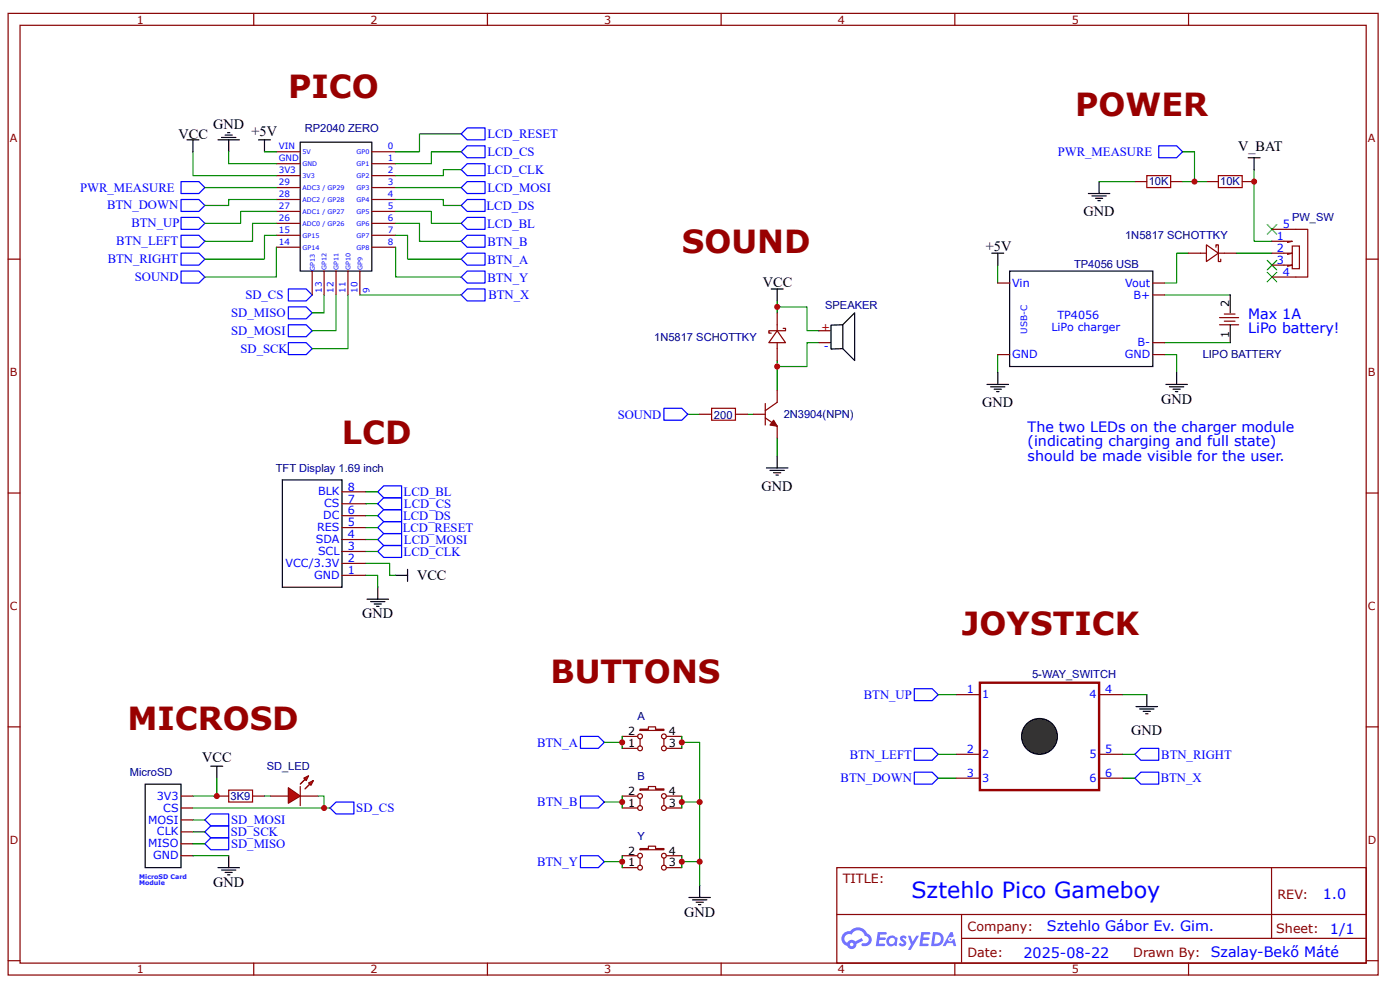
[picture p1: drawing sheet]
<svg xmlns="http://www.w3.org/2000/svg" width="297mm" height="210mm" viewBox="0 0 297 210" stroke-linecap="round" stroke-linejoin="round" font-family="sans-serif">
<g fill="none" stroke="#800" stroke-width=".25">
<path d="M1.7 2.8h290.7v203.9h-290.7zM4.3 5.4h285.5v198.8h-285.5zM53.8 2.8v2.6M103.4 2.8v2.6M153 2.8v2.6M202.6 2.8v2.6M252.1 2.8v2.6M1.7 54.9h2.6M289.8 54.9h2.6M1.7 104.5h2.6M289.8 104.5h2.6M1.7 154.1h2.6"/>
<path d="M289.8 154.1h2.6M177.5 184h112.3v20.2h-112.3zM177.6 193.9h112.1M204 198.9h85.7M204 193.9v10.1M269.8 184v14.9M1.7 203.7h2.6M53.8 204.2v2.5M103.4 204.2v2.5M153 204.2v2.5M202.6 204.2v2.5M252.1 204.2v2.5"/>
<path d="M289.8 203.7h2.6"/>
</g>
<g fill="#58f">
<path d="M191.1 198.5l.5-.2 .4 .1 .3 .3-.2 .4a.33 .33 0 0 0-.3-.3 .33 .33 0 0 0-.3 .1v.1a.85 .85 0 0 1 .7 .7 .85 .85 0 0 1-.3 .8l-.7 .1-.6-.4 .4-.4 .5 .3 .2-.1v-.2a.88 .88 0 0 1-.6-1.3z"/>
<path d="M192.6 198.4h.6l.4 1.3 .8-1.3h.6l-1.8 3h-.6l.7-1.1z"/>
<path d="M186.2 197.6h1.7l.2 .1-.1 .4h-1.3l-.1 .7h1.1l.2 .2-.2 .3h-1.1l-.2 .8h1.3l.1 .2-.1 .2-1.9 .1z"/>
<path d="M195.5 197.6h1.6l.2 .1v.4h-1.3l-.1 .7h1.1l.2 .2-.3 .3h-1.1l-.1 .8h1.2l.1 .2-.1 .2-1.9 .1z"/>
<path d="M201.6 197.6h.5l.2 .9-.4 .2a.49 .49 0 0 0-.7 .2 .49 .49 0 0 0 .3 .7 .49 .49 0 0 0 .6-.4l.4-.2 .4 1.6h-.6l-.2-.7h-1.2l-.3 .7h-.6z"/>
<path d="M197.9 197.6l-.4 3h1a1.51 1.51 0 0 0 1.7-1.5 1.51 1.51 0 0 0-1.8-1.5zM198.4 198.1a1.02 1.02 0 0 1 1.2 1.2 1.02 1.02 0 0 1-1.4 .8z"/>
<path d="M188.5 198.6a1.11 1.11 0 0 0-.3 1.6 1.11 1.11 0 0 0 1.6 .2l.4 .2 .2-1.7-.4-.2a1.01 1.01 0 0 0-1.5-.1zM188.5 199.5a.66 .66 0 0 1 1.3 0 .66 .66 0 0 1-1.3 0z"/>
<path d="M179 197.9a1.58 1.58 0 0 0 .7 2.6 1.01 1.01 0 0 0 1.2 .7 1.01 1.01 0 0 0 .8-1.1l1.4-.7-.3-.5-1.4 .7a1.02 1.02 0 0 0-1.7 .3 .99 .99 0 0 1-.4-1.4 .99 .99 0 0 1 1.4-.3 1.48 1.48 0 0 1 1.5-1 1.48 1.48 0 0 1 1.3 1.2 .82 .82 0 0 1 .8 1.1 .82 .82 0 0 1-1.2 .5l-.3 .1v.3a1.4 1.4 0 0 0 2-.6 1.4 1.4 0 0 0-.9-1.9 2.19 2.19 0 0 0-3.6-.5l-.8 .1zM180.3 200.2a.4 .4 0 0 1 .8 0 .4 .4 0 0 1-.8 0z"/>
<circle cx="201.6" cy="199.1" r=".19"/>
</g>
<g fill="none" stroke="#00f" stroke-width=".25">
<path d="M97.8 36l1.3-1.3h3.8v2.5h-3.8zM97.8 39.8l1.3-1.3h3.8v2.5h-3.8zM97.8 32.2l1.3-1.3h3.8v2.5h-3.8zM38.4 57.5h3.8l1.3 1.2-1.3 1.3h-3.8zM38.4 46.1h3.8l1.3 1.3-1.3 1.2h-3.8zM38.4 49.9h3.8l1.3 1.2-1.3 1.3h-3.8zM38.4 53.7h3.8l1.3 1.2-1.3 1.3h-3.8zM38.4 42.3h3.8l1.3 1.3-1.3 1.2h-3.8zM97.8 51.1l1.3-1.2h3.8v2.5h-3.8zM97.8 54.9l1.3-1.2h3.8v2.5h-3.8zM97.8 58.7l1.3-1.2h3.8v2.5h-3.8zM97.8 47.4l1.3-1.3h3.8v2.5h-3.8z"/>
<path d="M97.8 43.6l1.3-1.3h3.8v2.5h-3.8zM61.2 61.3h3.8l1.2 1.2-1.2 1.3h-3.8zM61.2 68.9h3.8l1.2 1.2-1.2 1.3h-3.8zM61.2 65.1h3.8l1.2 1.2-1.2 1.3h-3.8zM61.2 72.7h3.8l1.2 1.2-1.2 1.3h-3.8zM97.8 62.5l1.3-1.2h3.8v2.5h-3.8zM140.8 86.6h3.8l1.3 1.2-1.3 1.3h-3.8zM80.1 106.8l1.3-1.3h3.8v2.6h-3.8zM80.1 111.9l1.3-1.3h3.8v2.5h-3.8zM80.1 109.3l1.3-1.2h3.8v2.5h-3.8zM80.1 114.4l1.3-1.3h3.8v2.6h-3.8zM80.1 116.9l1.3-1.2h3.8v2.5h-3.8z"/>
<path d="M80.1 104.3l1.3-1.3h3.8v2.5h-3.8zM123.1 156.1h3.8l1.3 1.3-1.3 1.3h-3.8zM194 158.7h3.8l1.2 1.2-1.2 1.3h-3.8zM194 146h3.8l1.2 1.3-1.2 1.2h-3.8zM240.8 159.9l1.2-1.2h3.8v2.5h-3.8zM43.5 176.4l1.2-1.3h3.8v2.5h-3.8zM43.5 173.8l1.2-1.2h3.8v2.5h-3.8zM43.5 178.9l1.2-1.3h3.8v2.6h-3.8zM70 171.3l1.3-1.3h3.8v2.6h-3.8zM123.1 168.8h3.8l1.3 1.2-1.3 1.3h-3.8zM194 163.7h3.8l1.2 1.3-1.2 1.2h-3.8zM240.8 165l1.2-1.3h3.8v2.5h-3.8z"/>
<path d="M123.1 181.4h3.8l1.3 1.3-1.3 1.3h-3.8z"/>
</g>
<g fill="none" stroke="#000" stroke-width=".25">
<path d="M39.7 29.6h2.5M40.9 29.6v2.6M46.2 29.6h4.6M47 29.1h3M47.8 28.6h1.5M48.3 28.1h.5M48.5 29.6v2.6M264.8 33.4h2.5M266.1 33.4v2.6M210.4 53.7h2.5M211.7 53.7v2.5M214.2 57.5h30.4v20.2h-30.4z"/>
<path d="M163.6 61.3h2.5M164.9 61.3v2.5M176.3 74v-5.1h2.5v5l-2.4 .1M178.8 68.9l2.5-2.6v10.1l-2.5-2.5M211.7 79v2.5M249.6 79v2.5M261 62.5v3.8M261 68.9v3.8M162.6 99.2h4.6M163.4 99.7h3M164.9 96.7v2.5M209.4 81.5h4.6"/>
<path d="M210.2 82h3M210.9 82.5h1.5M211.4 83h.5M247.3 81.5h4.6M248.1 82h3M248.9 82.5h1.5M249.4 83h.5M59.9 101.7h12.7v22.8h-12.7zM164.1 100.2h1.5M164.6 100.7h.5M77.9 127h4.5M78.6 127.5h3.1"/>
<path d="M79.4 128h1.5M79.9 128.6h.5M80.1 124.5v2.5M83.9 122h2.6M86.5 120.7v2.5M30.8 166.2h7.6v17.8h-7.6zM44.7 162.4h2.6M46 162.4v2.6M46.2 184h4.6M47 184.5h3M47.8 185h1.5M48.3 185.5h.5"/>
<path d="M48.5 181.4v2.6"/>
</g>
<g fill="none" stroke="#800" stroke-width=".25">
<path d="M269.9 53.7h4.3l-1.1 .2M269.9 56.2h4.3l-1.1 .3M269.9 51.1h4.3l-1.1 .3M269.9 48.6h7.5v10.1h-7.5M274.2 52.2h1.5v4.8h-1.5zM173.7 70.1h2.6M173.7 72.7h2.6M211.7 60h2.5M211.7 75.2h2.5M244.6 72.7h2.5M244.6 60h2.5M244.6 75.2h2.5"/>
<path d="M244.6 62.5h2.5M258.7 68.9h4.1M258.7 67.3h4.1M259.7 68.1h2.3M259.7 66.6h2.3M72.6 119.4h5M72.6 116.9h5M72.6 114.4h5M72.6 111.9h5M72.6 109.3h5M72.6 106.8h5M72.6 104.3h5"/>
<path d="M72.6 122h5M132 158.7h3.3M132 156.1h3.3M135.8 154.6h1.8v-.5h1.5v.5h1.7v.3h-5zM135.8 156.6v1.5M140.8 156.6v1.5M141.4 158.7h3.2M141.4 156.1h3.2M202.8 147.3h5.1M202.8 159.9h5.1M233.2 147.3h5M233.2 159.9h5"/>
<path d="M38.4 168.8h2.5M38.4 171.3h2.5M38.4 173.8h2.5M38.4 176.4h2.5M38.4 178.9h2.5M202.8 165h5.1M233.2 165h5M38.4 181.4h2.5"/>
<circle cx="135.8" cy="158.7" r=".51"/>
<circle cx="135.8" cy="156.1" r=".51"/>
<circle cx="140.8" cy="158.7" r=".51"/>
<circle cx="140.8" cy="156.1" r=".51"/>
</g>
<g fill="none" stroke="#080" stroke-width=".25">
<path d="M266.1 36v15.1h3.8M211.7 56.2v3.8M252.1 53.7h-2.5v6.3h-2.5M262.3 53.7h7.6M164.9 65.1h6.3v5h2.5M164.9 63.8v2.5M164.9 76.4v6.4M173.7 72.7h-2.5v5h-6.3M211.7 75.2v3.8M247.1 75.2h2.5v3.8M247.1 72.7h13.9M247.1 62.5h13.9"/>
<path d="M145.9 87.8h2.5M158.6 87.8h1.2M164.9 92.9v3.8M77.6 119.4h5.1v2.6h1.2M77.6 106.8h2.5M77.6 111.9h2.5M77.6 109.3h2.5M77.6 114.4h2.5M77.6 116.9h2.5M77.6 104.3h2.5M77.6 122h2.5v2.5M40.9 171.3h29.1"/>
<path d="M40.9 173.8h2.6M40.9 178.9h2.6M40.9 176.4h2.6M46 165v3.8h-5.1M40.9 181.4h7.6"/>
</g>
<g fill="#000">
<path d="M268.8 57.7l2.1 2zM270.9 57.7l-2.1 2z"/>
<path d="M268.8 47.6l2.1 2zM270.9 47.6l-2.1 2z"/>
<path d="M268.8 55.2l2.1 2zM270.9 55.2l-2.1 2z"/>
</g>
<path d="M268.8 57.7l2.1 2M268.8 47.6l2.1 2M268.8 55.2l2.1 2M270.9 57.7l-2.1 2M270.9 47.6l-2.1 2M270.9 55.2l-2.1 2" fill="none" stroke="#3c3" stroke-width=".25"/>
<path d="M207.9 144.7h25.3v22.8h-25.3z" fill="none" stroke="#900" stroke-width=".51"/>
<circle cx="220.5" cy="156.1" r="3.8" fill="#333"/>
<g fill="none" stroke="#000" stroke-width=".25">
<path d="M241 149.8h4.6M241.8 150.3h3M242.5 150.8h1.6M243 151.3h.5M243.3 147.3v2.5"/>
<circle cx="220.5" cy="156.1" r="3.8"/>
</g>
<g fill="none" stroke="#080" stroke-width=".25">
<path d="M128.2 157.4h3.8M132 156.1v2.6M144.6 156.1v2.6M199 147.3h3.8M199 159.9h3.8M238.2 147.3h5.1M238.2 159.9h2.6M132 168.8v2.5M144.6 168.8v2.5M199 165h3.8M238.2 165h2.6M128.2 182.7h3.8"/>
<path d="M132 181.4v2.6M144.6 181.4v2.6"/>
</g>
<g fill="none" stroke="#800" stroke-width=".25">
<path d="M164.9 70.1l1.7 2.6h-3.5zM164.9 66.3v3.8M164.9 72.7v3.7M166.1 69.6h.5v.5h-3.5v.5h.5M148.4 87.8h2.6M156 87.8h2.6M159.8 87.8h2.5M162.3 88.6l2.6 1.8v2.5M162.3 85.6v4.5M164.9 82.8v2.5l-2.6 1.8M132 171.3h3.3M132 168.8h3.3"/>
<path d="M135.8 167.3h1.8v-.5h1.5v.5h1.7v.2h-5zM135.8 179.9h1.8v-.5h1.5v.5h1.7v.3h-5zM135.8 169.3v1.5M140.8 169.3v1.5M141.4 171.3h3.2M141.4 168.8h3.2M132 184h3.3M132 181.4h3.3M135.8 181.9v1.5M140.8 181.9v1.5M141.4 184h3.2M141.4 181.4h3.2"/>
<circle cx="135.8" cy="171.3" r=".51"/>
<circle cx="135.8" cy="168.8" r=".51"/>
<circle cx="140.8" cy="171.3" r=".51"/>
<circle cx="140.8" cy="168.8" r=".51"/>
<circle cx="135.8" cy="181.4" r=".51"/>
<circle cx="135.8" cy="184" r=".51"/>
<circle cx="140.8" cy="181.4" r=".51"/>
<circle cx="140.8" cy="184" r=".51"/>
</g>
<path d="M151 86.6h5v2.5h-5z" fill="none" stroke="#a00000" stroke-width=".25"/>
<path d="M164.1 89.1l.8 1.3-1.5-.3z" fill="#800"/>
<path d="M240.8 38.5h2.5M248.4 38.5h2.5M255.9 38.5h2.6M263.5 38.5h2.6M252.1 53.7h3.8M255.9 51.9l2.6 1.8-2.6 1.7zM258 52.4v-.5h.5v3.5h.5v-.5M258.5 53.7h3.8M164.1 89.1l.8 1.3-1.5-.3zM46 168.8h2.5M53.6 168.8h2.5" fill="none" stroke="#800" stroke-width=".25"/>
<path d="M243.3 37.2h5.1v2.6h-5.1zM258.5 37.2h5v2.6h-5zM48.5 167.5h5.1v2.5h-5.1z" fill="none" stroke="#a00000" stroke-width=".25"/>
<path d="M233.2 38.5v2.5M230.9 41h4.6M231.7 41.5h3M232.4 42h1.5M232.9 42.5h.5" fill="none" stroke="#000" stroke-width=".25"/>
<path d="M233.2 38.5h7.6M250.9 32.2h2.5v6.3M250.9 38.5h5" fill="none" stroke="#080" stroke-width=".25"/>
<path d="M245.8 30.9h3.8l1.3 1.3-1.3 1.2h-3.8z" fill="none" stroke="#00f" stroke-width=".25"/>
<path d="M61.2 167l2.5 1.8-2.5 1.5z" fill="#f00"/>
<path d="M61.2 167l2.5 1.8-2.5 1.5zM63.7 166.8v4" fill="none" stroke="#800" stroke-width=".25"/>
<path d="M63.7 166.2l1-1z" fill="#800"/>
<path d="M64.7 165.2l-1 1" fill="none" stroke="#800" stroke-width=".25"/>
<path d="M64.7 167.3l1-1.1z" fill="#800"/>
<path d="M65.7 166.2l-1 1.1" fill="none" stroke="#800" stroke-width=".25"/>
<path d="M64.5 165l1-.5-.5 1z" fill="#f00"/>
<path d="M64.5 165l1-.5-.5 1z" fill="none" stroke="#800" stroke-width=".25"/>
<path d="M65.5 166l1-.5-.5 1z" fill="#f00"/>
<g fill="none" stroke="#800" stroke-width=".25">
<path d="M58.6 32.2h5.1M58.6 34.7h5.1M58.6 37.2h5.1M58.6 39.8h5.1M78.9 32.2h5M78.9 34.7h5M78.9 37.2h5M78.9 39.8h5M58.6 42.3h5.1M58.6 44.8h5.1M58.6 47.4h5.1M58.6 49.9h5.1"/>
<path d="M58.6 52.4h5.1M66.2 57.5v5M68.8 57.5v5M71.3 57.5v5M73.8 57.5v5M76.3 57.5v5M78.9 42.3h5M78.9 44.8h5M78.9 47.4h5M78.9 49.9h5M78.9 52.4h5M57.4 168.8h3.8"/>
<path d="M63.7 168.8h3.8M65.5 166l1-.5-.5 1z"/>
</g>
<g fill="none" stroke="#080" stroke-width=".25">
<path d="M40.9 32.2v5h17.7M43.5 39.8h15.1M48.5 32.2v2.5h10.1M56.1 32.2h2.5M83.9 39.8h13.9M97.8 32.2h-6.3v2.5h-7.6M97.8 36h-3.7v1.2h-10.2M97.8 28.4h-8.8v3.8h-5.1M58.6 52.4v6.3h-15.1M58.6 42.3h-10.1v1.3h-5M58.6 44.8h-7.6v2.6h-7.5M58.6 47.4h-5v3.7h-10.1"/>
<path d="M58.6 49.9h-2.5v5h-12.6M83.9 42.3h10.2v1.3h3.7M83.9 44.8h7.6v2.6h6.3M83.9 47.4h5.1v3.7h8.8M83.9 49.9h2.6v5h11.3M83.9 52.4v6.3h13.9M68.8 62.5v3.8h-2.6M71.3 62.5v7.6h-5.1M73.8 62.5v11.4h-7.6M76.3 62.5h21.5M144.6 157.4h3.8v30.3M56.1 168.8h1.3"/>
<path d="M67.5 168.8h1.3v2.5M128.2 170h3.8M144.6 170h3.8M144.6 182.7h3.8"/>
</g>
<path d="M54.8 29.6h2.6M56.1 29.6v2.6M63.7 30.2h15.2v27.3h-15.2zM146.2 190.3h4.5M146.9 190.8h3.1M147.7 191.3h1.5M148.2 191.8h.5M148.4 187.7v2.6" fill="none" stroke="#000" stroke-width=".25"/>
<path d="M38.4 38.5h3.8l1.3 1.3-1.3 1.2h-3.8zM97.8 28.4l1.3-1.3h3.8v2.5h-3.8z" fill="none" stroke="#00f" stroke-width=".25"/>
<g fill="#c00">
<circle cx="164.9" cy="65.1" r=".63"/>
<circle cx="164.9" cy="77.7" r=".63"/>
<circle cx="132" cy="182.7" r=".63"/>
<circle cx="132" cy="157.4" r=".63"/>
<circle cx="266.1" cy="38.5" r=".63"/>
<circle cx="253.4" cy="38.5" r=".63"/>
<circle cx="46" cy="168.8" r=".63"/>
<circle cx="68.8" cy="171.3" r=".63"/>
<circle cx="132" cy="170" r=".63"/>
<circle cx="144.6" cy="182.7" r=".63"/>
<circle cx="148.4" cy="182.7" r=".63"/>
<circle cx="144.6" cy="170" r=".63"/>
<circle cx="148.4" cy="170" r=".63"/>
<circle cx="144.6" cy="157.4" r=".63"/>
</g>
<g font-size="6.7" fill="#900">
<text x="61.2" y="20.8">PICO</text>
<text x="228.1" y="24.6">POWER</text>
<text x="144.6" y="53.7">SOUND</text>
<text x="72.5" y="94.2">LCD</text>
<text x="204.1" y="134.6">JOYSTICK</text>
<text x="116.8" y="144.7">BUTTONS</text>
<text x="27" y="154.9">MICROSD</text>
</g>
<text font-size="4.7" fill="#00f" x="193.4" y="190.4">Sztehlo Pico Gameboy</text>
<g font-size="3">
<text x="37.9" y="29.4">VCC</text>
<text x="45.2" y="27.4">GND</text>
<text x="53.4" y="28.9">+5V</text>
<text x="262.7" y="31.9">V_BAT</text>
<text x="229.8" y="45.8">GND</text>
<text x="209.1" y="53.2">+5V</text>
<text x="161.8" y="60.8">VCC</text>
<text x="208.4" y="86.3">GND</text>
<text x="246.3" y="85.6">GND</text>
<text x="161.5" y="104">GND</text>
<text x="88.5" y="123">VCC</text>
<text x="76.8" y="131.1">GND</text>
<text x="240" y="155.8">GND</text>
<text x="42.9" y="161.6">VCC</text>
<text x="45.2" y="188">GND</text>
<text x="145.1" y="194.3">GND</text>
</g>
<g font-size="3" fill="#00f">
<text x="264.8" y="67.6">Max 1A</text>
<text x="264.8" y="70.6">LiPo battery!</text>
<text x="218" y="91.6">The two LEDs on the charger module</text>
<text x="218" y="94.7">(indicating charging and full state)</text>
<text x="218" y="97.7">should be made visible for the user.</text>
<text x="280.6" y="190.6">1.0</text>
<text x="222.1" y="197.5">Sztehlo Gábor Ev. Gim.</text>
<text x="282.2" y="198">1/1</text>
<text x="217.1" y="203">2025-08-22</text>
<text x="256.9" y="203">Szalay-Bekő Máté</text>
</g>
<g font-size="2.7" fill="#00f">
<text x="103.4" y="29.2">LCD_RESET</text>
<text x="103.4" y="33.1">LCD_CS</text>
<text x="224.4" y="33.1">PWR_MEASURE</text>
<text x="17" y="40.7">PWR_MEASURE</text>
<text x="103.3" y="36.9">LCD_CLK</text>
<text x="103.4" y="40.7">LCD_MOSI</text>
<text x="22.7" y="44.4">BTN_DOWN</text>
<text x="103.2" y="44.5">LCD_DS</text>
<text x="24.7" y="52">BTN_LEFT</text>
<text x="27.9" y="48.2">BTN_UP</text>
<text x="103.3" y="48.3">LCD_BL</text>
<text x="103.4" y="52.1">BTN_B</text>
<text x="22.9" y="55.8">BTN_RIGHT</text>
<text x="28.6" y="59.7">SOUND</text>
<text x="103.4" y="55.9">BTN_A</text>
<text x="103.4" y="59.7">BTN_Y</text>
<text x="52.1" y="63.5">SD_CS</text>
<text x="103.6" y="63.5">BTN_X</text>
<text x="49" y="71.1">SD_MOSI</text>
<text x="49.1" y="67.3">SD_MISO</text>
<text x="51" y="74.9">SD_SCK</text>
<text x="131" y="88.7">SOUND</text>
<text x="85.6" y="105.2">LCD_BL</text>
<text x="85.7" y="107.7">LCD_CS</text>
<text x="85.4" y="112.7">LCD_RESET</text>
<text x="85.5" y="110.2">LCD_DS</text>
<text x="85.6" y="117.8">LCD_CLK</text>
<text x="85.7" y="115.3">LCD_MOSI</text>
<text x="183.3" y="148.2">BTN_UP</text>
<text x="113.9" y="158.4">BTN_A</text>
<text x="180.3" y="160.8">BTN_LEFT</text>
<text x="246.4" y="160.9">BTN_RIGHT</text>
<text x="178.3" y="165.9">BTN_DOWN</text>
<text x="246.3" y="165.9">BTN_X</text>
<text x="75.6" y="172.2">SD_CS</text>
<text x="114" y="171">BTN_B</text>
<text x="48.9" y="177.3">SD_SCK</text>
<text x="49" y="174.7">SD_MOSI</text>
<text x="49" y="179.8">SD_MISO</text>
<text x="113.9" y="183.7">BTN_Y</text>
</g>
<g font-size="2.7" fill="#800">
<text x="178.8" y="187.2">TITLE:</text>
<text x="271" y="190.6">REV:</text>
<text x="205.3" y="197.4">Company:</text>
<text x="270.8" y="197.9">Sheet:</text>
<text x="205.3" y="202.9">Date:</text>
<text x="240.4" y="203">Drawn By:</text>
</g>
<g font-size="2.4" fill="#800">
<text x="29" y="5">1</text>
<text x="78.6" y="5">2</text>
<text x="128.2" y="5">3</text>
<text x="177.8" y="5">4</text>
<text x="227.4" y="5">5</text>
<text x="2.1" y="30.2">A</text>
<text x="290.2" y="30.2">A</text>
<text x="2.1" y="79.7">B</text>
<text x="290.2" y="79.7">B</text>
<text x="2.1" y="129.3">C</text>
<text x="290.2" y="129.3">C</text>
<text x="2.1" y="178.9">D</text>
<text x="290.2" y="178.9">D</text>
<text x="29" y="206.3">1</text>
<text x="78.6" y="206.3">2</text>
<text x="128.2" y="206.3">3</text>
<text x="177.8" y="206.3">4</text>
<text x="227.4" y="206.3">5</text>
</g>
<g font-size="2.4" fill="#000080">
<text x="64.6" y="27.9">RP2040 ZERO</text>
<text x="243.7" y="39.3">10K</text>
<text x="258.9" y="39.3">10K</text>
<text x="274.1" y="46.9">PW_SW</text>
<text x="238.7" y="50.7">1N5817 SCHOTTKY</text>
<text x="227.9" y="56.7">TP4056 USB</text>
<text x="175" y="65.6">SPEAKER</text>
<text x="138.8" y="72.2">1N5817 SCHOTTKY</text>
<text x="255.2" y="76">LIPO BATTERY</text>
<text x="151.5" y="88.7">200</text>
<text x="166.3" y="88.6">2N3904(NPN)</text>
<text x="58.5" y="100.1">TFT Display 1.69 inch</text>
<text x="219" y="143.8">5-WAY_SWITCH</text>
<text x="135.2" y="152.7">A</text>
<text x="27.6" y="164.5">MicroSD</text>
<text x="56.6" y="163.3">SD_LED</text>
<text x="135.2" y="165.3">B</text>
<text x="48.9" y="169.6">3K9</text>
<text x="135.2" y="178">Y</text>
</g>
<g font-size="2.4" fill="#00f">
<text x="270.9" y="50.9">1</text>
<text x="270.9" y="53.4">2</text>
<text x="272.1" y="48.4">5</text>
<text x="270.9" y="56">3</text>
<text x="272.1" y="58.5">4</text>
<text x="214.7" y="60.8">Vin</text>
<text x="238.7" y="60.8">Vout</text>
<text x="240.5" y="63.3">B+</text>
<text x="223.1" y="70.1">LiPo charger</text>
<text x="224.3" y="67.6">TP4056</text>
<text x="174.7" y="74.2">-</text>
<text x="214.7" y="75.9">GND</text>
<text x="238.6" y="75.9">GND</text>
<text x="241.3" y="73.4">B-</text>
<text x="67.5" y="105">BLK</text>
<text x="68.8" y="107.6">CS</text>
<text x="73.8" y="106.5">7</text>
<text x="73.8" y="104">8</text>
<text x="67.3" y="112.6">RES</text>
<text x="68.6" y="110.1">DC</text>
<text x="73.8" y="111.6">5</text>
<text x="73.8" y="109.1">6</text>
<text x="67" y="115.1">SDA</text>
<text x="67.5" y="117.7">SCL</text>
<text x="73.8" y="119.2">2</text>
<text x="73.8" y="116.7">3</text>
<text x="73.8" y="114.1">4</text>
<text x="60.6" y="120.2">VCC/3.3V</text>
<text x="66.6" y="122.7">GND</text>
<text x="73.8" y="121.7">1</text>
<text x="205.1" y="147">1</text>
<text x="208.4" y="148">1</text>
<text x="231.2" y="148">4</text>
<text x="234.4" y="147">4</text>
<text x="205.1" y="159.7">2</text>
<text x="208.4" y="160.7">2</text>
<text x="231.2" y="160.7">5</text>
<text x="234.4" y="159.7">5</text>
<text x="205.1" y="164.7">3</text>
<text x="208.4" y="165.7">3</text>
<text x="231.2" y="165.7">6</text>
<text x="234.4" y="164.7">6</text>
<text x="33.3" y="169.5">3V3</text>
<text x="34.6" y="172.1">CS</text>
<text x="31.4" y="174.6">MOSI</text>
<text x="31.4" y="179.7">MISO</text>
<text x="33.3" y="177.1">CLK</text>
<text x="32.5" y="182.2">GND</text>
</g>
<g font-size="2.4">
<text x="260.8" y="65.1" transform="rotate(-90 260.8 65.1)">2</text>
<text x="260.8" y="71.6" transform="rotate(-90 260.8 71.6)">1</text>
<text x="133.3" y="155.9">2</text>
<text x="141.9" y="155.9">4</text>
<text x="133.3" y="158.4">1</text>
<text x="141.9" y="158.4">3</text>
<text x="133.3" y="171.1">1</text>
<text x="133.3" y="168.5">2</text>
<text x="141.9" y="171.1">3</text>
<text x="141.9" y="168.5">4</text>
<text x="133.3" y="183.7">1</text>
<text x="133.3" y="181.2">2</text>
<text x="141.9" y="183.7">3</text>
<text x="141.9" y="181.2">4</text>
</g>
<text font-size="2.4" fill="#f00" x="174.2" y="70.1">+</text>
<g font-size="1.9" fill="#00f">
<text x="59.1" y="34.2">GND</text>
<text x="59.1" y="31.7">VIN</text>
<text x="82.2" y="31.7">0</text>
<text x="82.2" y="34.2">1</text>
<text x="59.1" y="41.8">28</text>
<text x="59.1" y="39.3">29</text>
<text x="59.1" y="36.7">3V3</text>
<text x="82.2" y="36.7">2</text>
<text x="82.2" y="39.3">3</text>
<text x="82.2" y="41.8">4</text>
<text x="59.1" y="46.9">26</text>
<text x="59.1" y="44.3">27</text>
<text x="82.2" y="44.3">5</text>
<text x="82.2" y="46.9">6</text>
<text x="59.1" y="51.9">14</text>
<text x="59.1" y="49.4">15</text>
<text x="82.2" y="49.4">7</text>
<text x="82.2" y="51.9">8</text>
<text x="68.3" y="62" transform="rotate(-90 68.3 62)">13</text>
<text x="70.8" y="62" transform="rotate(-90 70.8 62)">12</text>
<text x="73.3" y="62" transform="rotate(-90 73.3 62)">11</text>
<text x="75.8" y="62" transform="rotate(-90 75.8 62)">10</text>
<text x="78.4" y="62" transform="rotate(-90 78.4 62)">9</text>
<text x="217.9" y="70.7" transform="rotate(-90 217.9 70.7)">USB-C</text>
</g>
<g font-size="1.3" fill="#00f">
<text x="64.2" y="32.7">5V</text>
<text x="64.2" y="35.2">GND</text>
<text x="75.7" y="32.7">GP0</text>
<text x="75.7" y="35.2">GP1</text>
<text x="64.2" y="37.7">3V3</text>
<text x="64.2" y="40.3">ADC3 / GP29</text>
<text x="75.7" y="37.7">GP2</text>
<text x="75.7" y="40.3">GP3</text>
<text x="64.2" y="42.8">ADC2 / GP28</text>
<text x="64.2" y="45.3">ADC1 / GP27</text>
<text x="64.2" y="47.9">ADC0 / GP26</text>
<text x="75.7" y="42.8">GP4</text>
<text x="75.7" y="45.3">GP5</text>
<text x="75.7" y="47.9">GP6</text>
<text x="64.2" y="50.4">GP15</text>
<text x="64.2" y="52.9">GP14</text>
<text x="75.7" y="50.4">GP7</text>
<text x="75.7" y="52.9">GP8</text>
<text x="66.8" y="57.4" transform="rotate(-90 66.8 57.4)">GP13</text>
<text x="69.3" y="57.2" transform="rotate(-90 69.3 57.2)">GP12</text>
<text x="71.8" y="57.2" transform="rotate(-90 71.8 57.2)">GP11</text>
<text x="74.3" y="57.2" transform="rotate(-90 74.3 57.2)">GP10</text>
<text x="76.9" y="57.2" transform="rotate(-90 76.9 57.2)">GP9</text>
</g>
<g font-size="1.3" fill="#30f">
<text x="29.5" y="186.3">MicroSD Card</text>
<text x="29.5" y="187.7">Module</text>
</g>
</svg>
